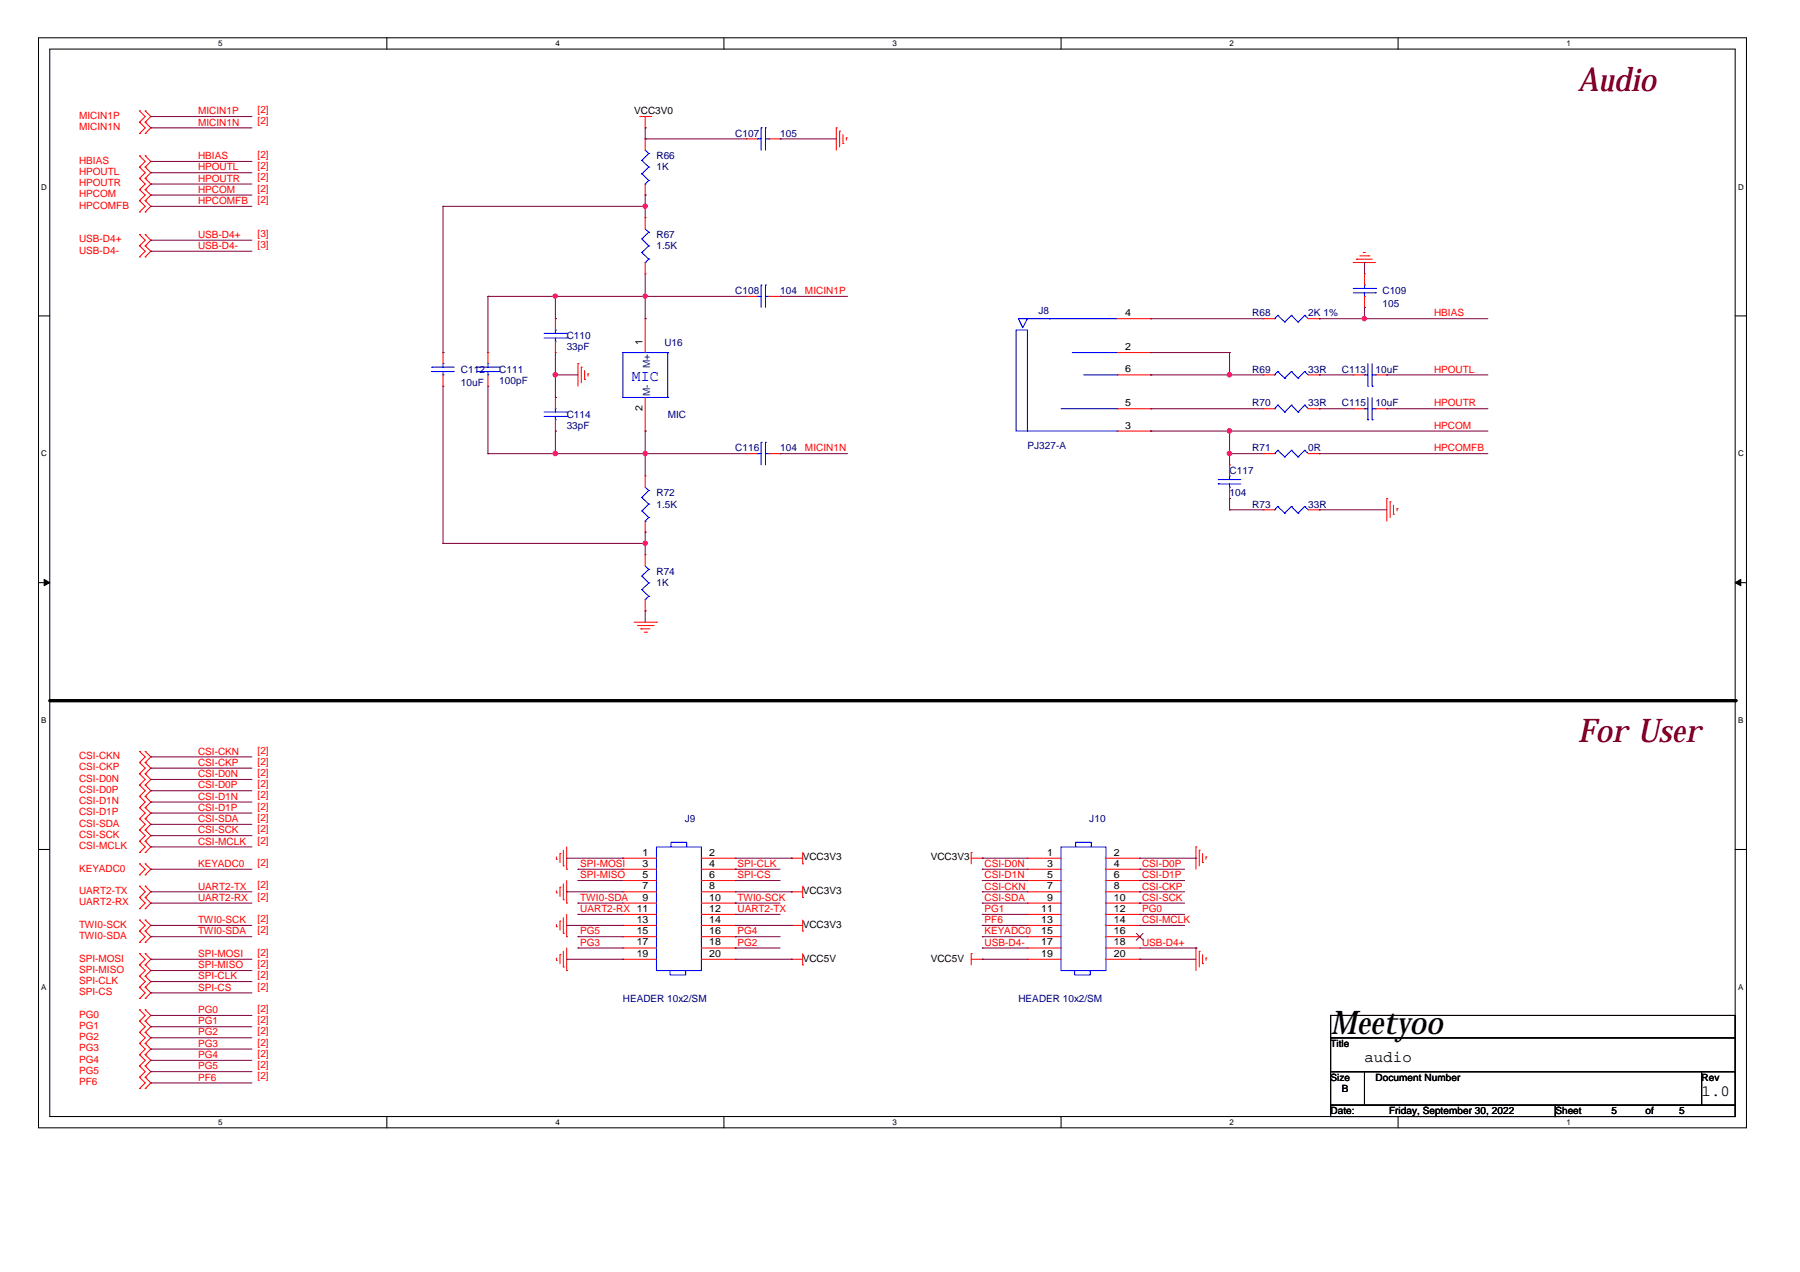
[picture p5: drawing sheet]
<svg xmlns="http://www.w3.org/2000/svg" width="297mm" height="210mm" viewBox="0 0 297 210" stroke-linecap="round" stroke-linejoin="round" font-family="sans-serif">
<path d="M6.3 6.2h281.9v179.9h-281.9zM8.2 8.1h278.1v176.1h-278.1z" fill="none" stroke="#000" stroke-width=".17"/>
<g fill="#fff">
<path d="M36 6.4h.7v1.5h-.7z"/>
<path d="M36 184.5h.7v1.4h-.7z"/>
</g>
<path d="M63.8 6.2v1.9M63.8 184.2v1.9" fill="none" stroke="#000" stroke-width=".17"/>
<g fill="#fff">
<path d="M91.7 6.4h.7v1.5h-.7z"/>
<path d="M91.7 184.5h.7v1.4h-.7z"/>
</g>
<path d="M119.5 6.2v1.9M119.5 184.2v1.9" fill="none" stroke="#000" stroke-width=".17"/>
<g fill="#fff">
<path d="M147.3 6.4h.7v1.5h-.7z"/>
<path d="M147.3 184.5h.7v1.4h-.7z"/>
</g>
<path d="M175.1 6.2v1.9M175.1 184.2v1.9" fill="none" stroke="#000" stroke-width=".17"/>
<g fill="#fff">
<path d="M202.9 6.4h.7v1.5h-.7z"/>
<path d="M202.9 184.5h.7v1.4h-.7z"/>
</g>
<path d="M230.7 6.2v1.9M230.7 184.2v1.9" fill="none" stroke="#000" stroke-width=".17"/>
<g fill="#fff">
<path d="M258.5 6.4h.7v1.5h-.7z"/>
<path d="M258.5 184.5h.7v1.4h-.7z"/>
<path d="M6.8 30.1h.9v1.5h-.9z"/>
<path d="M286.8 30.1h.9v1.5h-.9z"/>
<path d="M6.8 74.1h.9v1.5h-.9z"/>
<path d="M286.8 74.1h.9v1.5h-.9z"/>
</g>
<path d="M6.3 52.1h1.9M286.3 52.1h1.9" fill="none" stroke="#000" stroke-width=".17"/>
<g fill="#fff">
<path d="M6.8 118.2h.9v1.4h-.9z"/>
<path d="M286.8 118.2h.9v1.4h-.9z"/>
</g>
<path d="M6.3 96.2h1.9M286.3 96.2h1.9" fill="none" stroke="#000" stroke-width=".17"/>
<g fill="#000" stroke="#000" stroke-width=".17">
<path d="M7.3 95.6l.9 .6-.9 .5z" fill-rule="evenodd"/>
<path d="M286.3 96.2l1-.6v1.1z" fill-rule="evenodd"/>
</g>
<g fill="#fff">
<path d="M6.8 162.2h.8v1.5h-.8z"/>
<path d="M286.8 162.2h.8v1.5h-.8z"/>
</g>
<path d="M6.3 140.2h1.9M286.3 140.2h1.9M219.6 167.6h66.7v3.7h-66.7zM219.6 171.3h66.7v5.5h-66.7zM219.6 176.8h5.6v5.6h-5.6zM225.2 176.8h55.6v5.6h-55.6zM280.8 176.8h5.5v5.6h-5.5zM219.6 182.4h37.1v1.8h-37.1zM256.7 182.4h29.6v1.8h-29.6z" fill="none" stroke="#000" stroke-width=".17"/>
<path d="M8.2 115.6h278.1" fill="none" stroke="#000" stroke-width=".55"/>
<circle cx="286.3" cy="115.6" r=".28" fill="#000"/>
<g fill="none" stroke="#f00" stroke-width=".17">
<path d="M23 18.3h.1M23 18.3l1 .9-1 1M24 18.3h.1M24 18.3l.9 .9-.9 1M105.6 19.2h1.8M106.5 19.2v1.9M107.4 19.2h.1M23 20.2h.1M23 22h.1M23 25.7h.1M23 27.6h.1M23 29.4h.1"/>
<path d="M23 31.3h.1M23 33.1h.1M23 35h.1M23 38.7h.1M23 20.2l1 .9-1 .9M23 25.7l1 .9-1 1M23 27.6l1 .9-1 .9M23 29.4l1 1-1 .9M23 31.3l1 .9-1 .9M23 33.1l1 1-1 .9M23 38.7l1 .9-1 1M24 20.2h.1"/>
<path d="M24 22h.1M24 27.6h.1M24 25.7h.1M24 29.4h.1M24 31.3h.1M24 33.1h.1M24 35h.1M24 38.7h.1M24 20.2l.9 .9-.9 .9M24 25.7l.9 .9-.9 1M24 27.6l.9 .9-.9 .9M24 29.4l.9 1-.9 .9"/>
<path d="M24 31.3l.9 .9-.9 .9M24 33.1l.9 1-.9 .9M24 38.7l.9 .9-.9 1M106.5 21.1h.1M106.5 35.9h.1M106.5 22.9h.1M106.5 32.2h.1M106.5 22.9v1.9M106.5 30.4v1.8M106.5 35.9v1.9M123.2 22.9h.1M123.2 22.9h1.8"/>
<path d="M126.9 22.9h1.8M128.7 22.9h.1M138 21.1h.1M138 21.1v3.7M138.6 21.6h.1M138.6 21.6v2.6M139.1 23.7h.1M139.1 22.2v1.5M139.7 22.7h.1M139.7 22.7v.4M23 40.6h.1M23 42.4h.1"/>
<path d="M23 40.6l1 .9-1 .9M24 40.6h.1M24 42.4h.1M24 40.6l.9 .9-.9 .9M73.1 58.2h.1M73.1 58.2v1.8M80.5 58.2h.1M80.5 58.2v1.8M91.7 52.6h.1M91.7 58.2h.1M91.7 52.6v1.9M91.7 56.3v1.9"/>
<path d="M106.5 45.2h.1M106.5 52.6h.1M106.5 43.3v1.9M106.5 52.6v5.6M123.2 48.9h.1M123.2 48.9h1.8M126.9 48.9h1.8M128.7 48.9h.1M184.4 52.6h5.5M184.4 58.2h5.5M189.9 52.6h.1M189.9 58.2h.1"/>
<path d="M208.4 52.6h.1M208.4 52.6h1.9M215.9 52.6h1.8M217.7 52.6h.1M223.3 43.3h.1M223.3 43.3h3.7M223.9 42.8h.1M223.9 42.8h2.5M224.4 42.2h1.5M225 41.7h.1M225 41.7h.3M225.2 45.2h.1"/>
<path d="M225.2 50.7h.1M225.2 45.2v1.8M225.2 48.9v1.8M225.9 42.2h.1M73.1 63.7h.1M73.1 61.9v1.8M80.5 63.7h.1M80.5 61.9v1.8M91.7 65.6h.1M91.7 71.1h.1M91.7 65.6v1.9M91.7 69.3v1.8"/>
<path d="M95.4 60h.1M95.4 60v3.7M95.9 60.6h.1M95.9 60.6v2.6M96.5 62.6h.1M96.5 61.1v1.5M97 61.7h.1M97 61.7v.4M106.5 71.1h.1M106.5 78.5h.1M106.5 65.6v5.5M106.5 78.5v1.9"/>
<path d="M123.2 74.9h.1M123.2 74.9h1.8M126.9 74.9h1.8M128.7 74.9h.1M184.4 67.5h5.5M184.4 61.9h5.5M184.4 71.1h5.5M189.9 71.1h.1M189.9 61.9h.1M189.9 67.5h.1M202.9 76.7h.1M202.9 76.7v1.8"/>
<path d="M208.4 61.9h.1M208.4 74.9h.1M208.4 67.5h.1M208.4 67.5h1.9M208.4 74.9h1.9M208.4 61.9h1.9M215.9 67.5h1.8M215.9 74.9h1.8M215.9 61.9h1.8M217.7 61.9h.1M217.7 74.9h.1M217.7 67.5h.1"/>
<path d="M223.3 67.5h.1M223.3 61.9h.1M223.3 67.5h1.9M223.3 61.9h1.9M227 67.5h1.9M227 61.9h1.9M228.9 67.5h.1M228.9 61.9h.1M106.5 91.5h.1M106.5 87.8h.1M106.5 86v1.8M106.5 91.5v1.9"/>
<path d="M106.5 98.9v1.9M202.9 82.3h.1M202.9 80.4v1.9M208.4 84.1h.1M208.4 84.1h1.9M215.9 84.1h1.8M217.7 84.1h.1M228.9 82.3h.1M228.9 82.3v3.7M229.4 82.8h.1M229.4 82.8v2.6M230 84.9h.1"/>
<path d="M230 83.4v1.5M230.5 83.9h.1M230.5 83.9v.4M104.6 102.7h3.7M105.2 103.2h2.6M105.7 103.8h.1M105.7 103.8h1.5M106.3 104.3h.4M106.5 100.8h.1M106.7 104.3h.1M107.8 103.2h.1M108.3 102.7h.1"/>
<path d="M23 124h.1M23 125.8h.1M23 127.7h.1M23 129.6h.1M23 131.4h.1M23 133.3h.1M23 135.1h.1M23 137h.1M23 138.8h.1M23 124l1 .9-1 .9M23 125.8l1 1-1 .9M23 127.7l1 .9-1 1"/>
<path d="M23 129.6l1 .9-1 .9M23 131.4l1 .9-1 1M23 133.3l1 .9-1 .9M23 135.1l1 .9-1 1M23 137l1 .9-1 .9M23 138.8l1 1-1 .9M24 125.8h.1M24 124h.1M24 127.7h.1M24 129.6h.1M24 131.4h.1M24 133.3h.1"/>
<path d="M24 135.1h.1M24 137h.1M24 138.8h.1M24 124l.9 .9-.9 .9M24 125.8l.9 1-.9 .9M24 127.7l.9 .9-.9 1M24 129.6l.9 .9-.9 .9M24 131.4l.9 .9-.9 1M24 133.3l.9 .9-.9 .9M24 135.1l.9 .9-.9 1M24 137l.9 .9-.9 .9M24 138.8l.9 1-.9 .9"/>
<path d="M93.5 139.8v3.6M197.4 139.8h.1M197.4 139.8v3.6M23 140.7h.1M23 142.6h.1M23 144.4h.1M23 146.2h.1M23 148.1h.1M23 150h.1M23 151.8h.1M23 153.6h.1M23 155.5h.1"/>
<path d="M23 157.4h.1M23 159.2h.1M23 142.6l1 .8-1 1M23 146.2l1 1-1 .9M23 148.1l1 .9-1 1M23 151.8l1 .9-1 .9M23 153.6l1 1-1 .9M23 157.4l1 .9-1 .9M23 159.2l1 1-1 .9M24 140.7h.1M24 144.4h.1M24 142.6h.1"/>
<path d="M24 148.1h.1M24 146.2h.1M24 150h.1M24 153.6h.1M24 151.8h.1M24 155.5h.1M24 159.2h.1M24 157.4h.1M24 142.6l.9 .8-.9 1M24 146.2l.9 1-.9 .9M24 148.1l.9 .9-.9 1M24 151.8l.9 .9-.9 .9"/>
<path d="M24 153.6l.9 1-.9 .9M24 157.4l.9 .9-.9 .9M24 159.2l.9 1-.9 .9M91.8 152.9h.1M91.8 147.3h.1M91.8 158.5h.1M91.8 141.8h.1M91.8 141.4v.4M91.8 147v.3M91.8 152.5v.4M91.8 158.1v.4M92.4 152h.1"/>
<path d="M92.4 146.4h.1M92.4 157.5h.1M92.4 140.9h.1M92.4 140.9v1.4M92.4 146.4v1.5M92.4 152v1.5M92.4 157.5v1.5M93 154h.1M93 148.5h.1M93 159.6h.1M93 142.9h.1M93 140.3v2.6"/>
<path d="M93 145.9v2.6M93 151.4v2.6M93 157v2.6M93.5 154.6h.1M93.5 149h.1M93.5 143.4h.1M93.5 145.3v3.7M93.5 150.9v3.7M93.5 156.4v3.8M102.8 141.6h.1M102.8 143.4h.1M102.8 145.3h.1"/>
<path d="M102.8 147.2h.1M102.8 149h.1M102.8 150.9h.1M102.8 152.7h.1M102.8 154.6h.1M102.8 156.4h.1M102.8 158.3h.1M102.8 152.7h5.5M102.8 147.2h5.5M102.8 158.3h5.5M102.8 141.6h5.5M102.8 143.4h5.5"/>
<path d="M102.8 145.3h5.5M102.8 149h5.5M102.8 150.9h5.5M102.8 154.6h5.5M102.8 156.4h5.5M115.7 152.7h5.6M115.7 147.2h5.6M115.7 158.3h5.6M115.7 141.6h5.6M115.7 143.4h5.6M115.7 145.3h5.6M115.7 149h5.6"/>
<path d="M115.7 150.9h5.6M115.7 154.6h5.6M115.7 156.4h5.6M121.3 141.6h.1M121.3 143.4h.1M121.3 145.3h.1M121.3 147.2h.1M121.3 149h.1M121.3 150.9h.1M121.3 152.7h.1M121.3 154.6h.1M121.3 156.4h.1"/>
<path d="M121.3 158.3h.1M130.6 152.7h.1M130.6 147.2h.1M130.6 158.3h.1M130.6 141.6h.1M130.6 152.7h1.9M130.6 147.2h1.9M130.6 158.3h1.9M130.6 141.6h1.9M132.5 153.6h.1M132.5 148.1h.1M132.5 159.2h.1"/>
<path d="M132.5 142.6h.1M132.5 140.7v1.9M132.5 146.2v1.9M132.5 151.8v1.8M132.5 157.4v1.8M160.3 140.7h.1M160.3 157.4h.1M160.3 158.3h1.8M160.3 141.6h1.8M160.3 140.7v1.9M160.3 157.4v1.8M162.1 141.6h.1"/>
<path d="M162.1 158.3h.1M169.5 141.6h.1M169.5 143.4h.1M169.5 145.3h.1M169.5 147.2h.1M169.5 149h.1M169.5 150.9h.1M169.5 152.7h.1M169.5 154.6h.1M169.5 156.4h.1M169.5 158.3h.1M169.5 152.7h5.6"/>
<path d="M169.5 147.2h5.6M169.5 158.3h5.6M169.5 141.6h5.6M169.5 143.4h5.6M169.5 145.3h5.6M169.5 149h5.6M169.5 150.9h5.6M169.5 154.6h5.6M169.5 156.4h5.6M182.5 152.7h5.6M182.5 147.2h5.6M182.5 158.3h5.6"/>
<path d="M182.5 141.6h5.6M182.5 143.4h5.6M182.5 145.3h5.6M182.5 149h5.6M182.5 150.9h5.6M182.5 154.6h5.6M182.5 156.4h5.6M188.1 141.6h.1M188.1 143.4h.1M188.1 145.3h.1M188.1 147.2h.1M188.1 149h.1"/>
<path d="M188.1 150.9h.1M188.1 152.7h.1M188.1 154.6h.1M188.1 156.4h.1M188.1 158.3h.1M197.4 156.4h.1M197.4 156.4v3.8M197.9 140.3h.1M197.9 157h.1M197.9 140.3v2.6M197.9 157v2.6M198.5 142.3h.1"/>
<path d="M198.5 159h.1M198.5 140.9v1.4M198.5 157.5v1.5M199 141.4h.1M199 158.1h.1M199 141.4v.4M199 158.1v.4M23 161.1h.1M23 162.9h.1M23 164.8h.1M23 166.6h.1M23 168.5h.1"/>
<path d="M23 170.4h.1M23 172.2h.1M23 174h.1M23 175.9h.1M23 177.8h.1M23 179.6h.1M23 161.1l1 .9-1 .9M23 162.9l1 .9-1 1M23 166.6l1 1-1 .9M23 168.5l1 .9-1 1M23 170.4l1 .9-1 .9M23 172.2l1 .9-1 .9"/>
<path d="M23 174l1 1-1 .9M23 175.9l1 .9-1 1M23 177.8l1 .9-1 .9M24 161.1h.1M24 162.9h.1M24 164.8h.1M24 168.5h.1M24 166.6h.1M24 170.4h.1M24 172.2h.1M24 174h.1M24 175.9h.1"/>
<path d="M24 177.8h.1M24 179.6h.1M24 161.1l.9 .9-.9 .9M24 162.9l.9 .9-.9 1M24 166.6l.9 1-.9 .9M24 168.5l.9 .9-.9 1M24 170.4l.9 .9-.9 .9M24 172.2l.9 .9-.9 .9M24 174l.9 1-.9 .9M24 175.9l.9 .9-.9 1M24 177.8l.9 .9-.9 .9M93.5 160.2h.1"/>
</g>
<g fill="none" stroke="#00f" stroke-width=".17">
<path d="M105.9 39.4h.1M105.9 26.5h.1M105.9 28.7h.1M105.9 39.4l1.2 1.2M105.9 26.5l1.2 1.1M105.9 28.7l1.2 1.1M106.5 30.4h.1M106.5 37.8l.6 .5M106.5 24.8l.6 .5M107.1 38.3h.1M107.1 25.3h.1M107.1 27.6h.1"/>
<path d="M107.1 29.8h.1M107.1 38.3l-1.2 1.1M107.1 25.3l-1.2 1.2M107.1 27.6l-1.2 1.1M107.1 29.8l-.6 .6M125 22.9h.1M125 22.9h.6M125.6 21.1h.1M125.6 21.1v3.7M126.3 21.1h.1M126.3 21.1v3.7M126.3 22.9h.6"/>
<path d="M126.9 22.9h.1M89.8 55.8h3.7M89.8 55h3.7M91.7 54.5h.1M91.7 56.3h.1M91.7 54.5v.5M91.7 55.8v.5M93.5 55.8h.1M93.5 55h.1M102.8 58.2h.1M102.8 58.2h7.4M102.8 58.2v7.4"/>
<path d="M105.9 41.7h.1M105.9 41.7l1.2 1.1M106.5 43.3h.1M107.1 40.6h.1M107.1 42.8h.1M107.1 40.6l-1.2 1.1M107.1 42.8l-.6 .5M110.2 58.2h.1M110.2 58.2v7.4M125 48.9h.1M125 48.9h.6M125.6 47h.1"/>
<path d="M125.6 47v3.7M126.3 47h.1M126.3 47v3.7M126.3 48.9h.6M126.9 48.9h.1M167.7 54.5h1.8v16.6h-1.8zM168.1 52.6h1.4l-.7 1.5zM169.5 52.6h14.9M173.2 52.6h.1M177 58.2h7.4M184.4 58.2h.1M210.3 52.6h.1"/>
<path d="M210.9 52h.1M210.9 52l1.1 1.1M210.9 52l-.6 .6M212 53.1h.1M213.1 52h.1M213.1 52l1.1 1.1M213.1 52l-1.1 1.1M214.2 53.1h.1M215.3 52h.1M215.3 52l.6 .6M215.3 52l-1.1 1.1M223.3 48.3h3.7"/>
<path d="M223.3 47.6h3.7M225.2 47h.1M225.2 48.9h.1M225.2 47v.6M225.2 48.3v.6M227 48.3h.1M227 47.6h.1M71.2 60.6h.1M71.2 61.3h.1M71.2 61.3h3.8M71.2 60.6h3.8M73.1 61.9h.1"/>
<path d="M73.1 60h.1M73.1 60v.6M73.1 61.3v.6M78.7 61.3h3.7M78.7 60.6h3.7M80.5 60h.1M80.5 61.9h.1M80.5 60v.6M80.5 61.3v.6M82.4 61.3h.1M82.4 60.6h.1M89.8 68.7h3.7"/>
<path d="M89.8 68h3.7M91.7 67.5h.1M91.7 69.3h.1M91.7 67.5v.5M91.7 68.7v.6M93.5 68.7h.1M93.5 68h.1M102.8 65.6h.1M102.8 65.6h7.4M110.2 65.6h.1M125 74.9h.1M125 74.9h.6"/>
<path d="M125.6 73h.1M125.6 73v3.7M126.3 73h.1M126.3 73v3.7M126.3 74.9h.6M126.9 74.9h.1M169.5 71.1h14.9M175.1 67.5h9.3M178.8 61.9h5.6M184.4 71.1h.1M184.4 67.5h.1M184.4 61.9h.1"/>
<path d="M201 79.9h.1M201 79.1h.1M201 79.9h3.8M201 79.1h3.8M202.9 78.5h.1M202.9 78.5v.6M202.9 79.9v.5M210.3 61.9h.1M210.3 74.9h.1M210.3 67.5h.1M210.9 61.3h.1M210.9 74.3h.1"/>
<path d="M210.9 66.9h.1M210.9 61.3l1.1 1.1M210.9 61.3l-.6 .6M210.9 74.3l1.1 1.1M210.9 74.3l-.6 .6M210.9 66.9l1.1 1.1M210.9 66.9l-.6 .6M212 62.4h.1M212 75.4h.1M212 68h.1M213.1 61.3h.1M213.1 74.3h.1"/>
<path d="M213.1 66.9h.1M213.1 61.3l1.1 1.1M213.1 61.3l-1.1 1.1M213.1 74.3l1.1 1.1M213.1 74.3l-1.1 1.1M213.1 66.9l1.1 1.1M213.1 66.9l-1.1 1.1M214.2 62.4h.1M214.2 75.4h.1M214.2 68h.1M215.3 61.3h.1M215.3 74.3h.1"/>
<path d="M215.3 66.9h.1M215.3 61.3l.6 .6M215.3 61.3l-1.1 1.1M215.3 74.3l.6 .6M215.3 74.3l-1.1 1.1M215.3 66.9l.6 .6M215.3 66.9l-1.1 1.1M225.2 67.5h.1M225.2 61.9h.1M225.2 67.5h.5M225.2 61.9h.5M225.7 69.3h.1"/>
<path d="M225.7 63.7h.1M225.7 60v3.7M225.7 65.6v3.7M226.4 69.3h.1M226.4 63.7h.1M226.4 60v3.7M226.4 65.6v3.7M226.4 67.5h.6M226.4 61.9h.6M227 67.5h.1M227 61.9h.1M105.9 95.1h.1"/>
<path d="M105.9 97.3h.1M105.9 82.1h.1M105.9 84.3h.1M105.9 95.1l1.2 1.1M105.9 97.3l1.2 1.1M105.9 82.1l1.2 1.1M105.9 84.3l1.2 1.1M106.5 98.9h.1M106.5 86h.1M106.5 93.4l.6 .6M106.5 80.4l.6 .6M107.1 94h.1"/>
<path d="M107.1 96.2h.1M107.1 98.4h.1M107.1 81h.1M107.1 83.2h.1M107.1 85.4h.1M107.1 94l-1.2 1.1M107.1 96.2l-1.2 1.1M107.1 98.4l-.6 .5M107.1 81l-1.2 1.1M107.1 83.2l-1.2 1.1M107.1 85.4l-.6 .6M202.9 80.4h.1"/>
<path d="M210.3 84.1h.1M210.9 83.6h.1M210.9 83.6l1.1 1.1M210.9 83.6l-.6 .5M212 84.7h.1M213.1 83.6h.1M213.1 83.6l1.1 1.1M213.1 83.6l-1.1 1.1M214.2 84.7h.1M215.3 83.6h.1M215.3 83.6l.6 .5M215.3 83.6l-1.1 1.1"/>
<path d="M108.3 139.8h7.4v20.4h-7.4zM110.7 139.8v-.8h2.6v.8M175.1 139.8h7.4v20.4h-7.4zM177.5 139.8v-.8h2.6v.8M110.6 160.2v.7h2.6v-.7M177.3 160.2v.7h2.6v-.7"/>
</g>
<path d="M187.5 154l1.2 1.2M188.6 154l-1.1 1.2" fill="none" stroke="#804000" stroke-width=".17"/>
<g fill="none" stroke="#800040" stroke-width=".17">
<path d="M24.9 19.2h.1M24.9 19.2h16.7M24.9 21.1h.1M24.9 26.6h.1M24.9 28.5h.1M24.9 30.4h.1M24.9 32.2h.1M24.9 34.1h.1M24.9 39.6h.1M24.9 21.1h16.7M24.9 34.1h16.7M24.9 26.6h16.7"/>
<path d="M24.9 28.5h16.7M24.9 30.4h16.7M24.9 32.2h16.7M24.9 39.6h16.7M73.1 34.1h.1M73.1 34.1h33.4M73.1 34.1v24.1M106.5 32.2h.1M106.5 34.1h.1M106.5 22.9h.1M106.5 21.1h.1M106.5 21.1v1.8"/>
<path d="M106.5 32.2v3.7M106.5 22.9h16.7M128.7 22.9h.1M128.7 22.9h9.3M24.9 41.5h.1M24.9 41.5h16.7M73.1 58.2h.1M80.5 48.9h.1M80.5 48.9h42.7M80.5 48.9v9.3M91.7 52.6h.1M91.7 48.9h.1"/>
<path d="M91.7 48.9v3.7M91.7 58.2v7.4M106.5 52.6h.1M106.5 48.9h.1M106.5 45.2v7.4M128.7 48.9h.1M128.7 48.9h11.2M189.9 58.2h.1M189.9 52.6h.1M189.9 58.2h13M189.9 52.6h18.5M202.9 58.2h.1"/>
<path d="M202.9 58.2v3.7M217.7 52.6h.1M217.7 52.6h27.8M225.2 50.7h.1M225.2 52.6h.1M225.2 43.3h.1M225.2 43.3v1.9M225.2 50.7v1.9M73.1 63.7v26M80.5 74.9h.1M80.5 74.9h42.7M80.5 63.7v11.2"/>
<path d="M91.7 71.1h.1M91.7 74.9h.1M91.7 61.9h.1M91.7 65.6h.1M91.7 71.1v3.8M91.7 61.9h3.7M106.5 71.1h.1M106.5 74.9h.1M106.5 71.1v7.4M128.7 74.9h.1M128.7 74.9h11.2M189.9 71.1h.1"/>
<path d="M189.9 67.5h.1M189.9 61.9h.1M189.9 61.9h18.5M189.9 71.1h55.6M189.9 67.5h18.5M202.9 71.1h.1M202.9 74.9h.1M202.9 61.9h.1M202.9 74.9h5.5M202.9 71.1v5.6M217.7 74.9h.1M217.7 67.5h.1"/>
<path d="M217.7 61.9h.1M217.7 74.9h27.8M217.7 61.9h5.6M217.7 67.5h5.6M228.9 67.5h.1M228.9 61.9h.1M228.9 61.9h16.6M228.9 67.5h16.6M73.1 89.7h.1M73.1 89.7h33.4M106.5 87.8h.1M106.5 89.7h.1"/>
<path d="M106.5 87.8v3.7M202.9 82.3h.1M202.9 84.1h.1M202.9 82.3v1.8M202.9 84.1h5.5M217.7 84.1h.1M217.7 84.1h11.2M106.5 100.8h.1M106.5 100.8v1.9M24.9 124.9h.1M24.9 126.8h.1M24.9 128.6h.1"/>
<path d="M24.9 130.5h.1M24.9 132.3h.1M24.9 134.2h.1M24.9 136h.1M24.9 137.9h.1M24.9 139.8h.1M24.9 124.9h16.7M24.9 126.8h16.7M24.9 128.6h16.7M24.9 130.5h16.7M24.9 132.3h16.7M24.9 134.2h16.7"/>
<path d="M24.9 136h16.7M24.9 137.9h16.7M24.9 139.8h16.7M24.9 143.4h.1M24.9 147.2h.1M24.9 149h.1M24.9 152.7h.1M24.9 154.6h.1M24.9 158.3h.1M24.9 143.4h16.7M24.9 147.2h16.7M24.9 149h16.7"/>
<path d="M24.9 152.7h16.7M24.9 154.6h16.7M24.9 158.3h16.7M93.5 147.2h.1M93.5 147.2h9.3M93.5 152.7h9.3M93.5 158.3h9.3M93.5 141.6h9.3M95.4 143.4h.1M95.4 145.3h.1M95.4 149h.1M95.4 150.9h.1"/>
<path d="M95.4 154.6h.1M95.4 156.4h.1M95.4 143.4h7.4M95.4 149h7.4M95.4 154.6h7.4M95.4 145.3h7.4M95.4 150.9h7.4M95.4 156.4h7.4M102.8 141.6h.1M102.8 152.7h.1M102.8 158.3h.1M121.3 145.3h.1"/>
<path d="M121.3 143.4h.1M121.3 149h.1M121.3 150.9h.1M121.3 154.6h.1M121.3 156.4h.1M121.3 143.4h7.4M121.3 147.2h9.3M121.3 149h7.4M121.3 152.7h9.3M121.3 154.6h7.4M121.3 158.3h9.3M121.3 141.6h9.3"/>
<path d="M121.3 145.3h7.4M121.3 150.9h7.4M121.3 156.4h7.4M130.6 141.6h.1M130.6 158.3h.1M130.6 152.7h.1M130.6 147.2h.1M162.1 141.6h.1M162.1 158.3h.1M162.1 149h.1M162.1 152.7h.1M162.1 154.6h.1"/>
<path d="M162.1 143.4h.1M162.1 145.3h.1M162.1 147.2h.1M162.1 150.9h.1M162.1 156.4h.1M162.1 143.4h7.4M162.1 147.2h7.4M162.1 149h7.4M162.1 152.7h7.4M162.1 154.6h7.4M162.1 158.3h7.4M162.1 141.6h7.4"/>
<path d="M162.1 145.3h7.4M162.1 150.9h7.4M162.1 156.4h7.4M188.1 158.3h.1M188.1 149h.1M188.1 143.4h.1M188.1 145.3h.1M188.1 147.2h.1M188.1 150.9h.1M188.1 152.7h.1M188.1 143.4h7.4M188.1 147.2h7.4"/>
<path d="M188.1 149h7.4M188.1 152.7h7.4M188.1 158.3h9.3M188.1 141.6h9.3M188.1 145.3h7.4M188.1 150.9h7.4M188.1 156.4h9.3M197.4 141.6h.1M197.4 156.4h.1M24.9 160.2h.1M24.9 162h.1M24.9 163.8h.1"/>
<path d="M24.9 167.6h.1M24.9 169.4h.1M24.9 171.3h.1M24.9 173.1h.1M24.9 175h.1M24.9 176.8h.1M24.9 178.7h.1M24.9 160.2h16.7M24.9 162h16.7M24.9 163.8h16.7M24.9 167.6h16.7M24.9 169.4h16.7"/>
<path d="M24.9 171.3h16.7M24.9 173.1h16.7M24.9 175h16.7M24.9 176.8h16.7M24.9 178.7h16.7"/>
</g>
<g fill="#f0f" stroke="#f0f" stroke-width=".17">
<circle cx="106.5" cy="48.9" r=".34"/>
<circle cx="106.5" cy="74.8" r=".35"/>
<circle cx="106.5" cy="34" r=".35"/>
<circle cx="106.5" cy="89.6" r=".35"/>
<circle cx="91.6" cy="74.8" r=".37"/>
<circle cx="91.6" cy="48.9" r=".36"/>
<circle cx="91.6" cy="61.8" r=".37"/>
<circle cx="202.9" cy="71.1" r=".37"/>
<circle cx="202.9" cy="74.8" r=".37"/>
<circle cx="202.9" cy="61.8" r=".37"/>
<circle cx="225.1" cy="52.6" r=".35"/>
</g>
<g font-size="5.4" fill="#800000">
<text x="260.4" y="15">Audio</text>
<text x="260.4" y="122.5">For User</text>
</g>
<text font-size="5.4" x="219.6" y="170.7">Meetyoo</text>
<text font-size="2.6" fill="#00f" x="104.3" y="62.8">MIC</text>
<g font-size="2.6">
<text x="225.2" y="175.2">audio</text>
<text x="280.8" y="180.8">1.0</text>
</g>
<g font-size="1.7" fill="#f00">
<text x="13" y="19.6">MICIN1P</text>
<text x="13" y="21.4">MICIN1N</text>
<text x="32.7" y="18.9">MICIN1P</text>
<text x="32.7" y="20.7">MICIN1N</text>
<text x="42.5" y="18.7">[2]</text>
<text x="42.5" y="20.5">[2]</text>
<text x="13" y="27">HBIAS</text>
<text x="13" y="28.9">HPOUTL</text>
<text x="32.7" y="26.3">HBIAS</text>
<text x="32.7" y="28.1">HPOUTL</text>
<text x="32.7" y="30">HPOUTR</text>
<text x="42.5" y="26.1">[2]</text>
<text x="42.5" y="28">[2]</text>
<text x="42.5" y="29.8">[2]</text>
<text x="13" y="30.7">HPOUTR</text>
<text x="13" y="32.6">HPCOM</text>
<text x="13" y="34.4">HPCOMFB</text>
<text x="32.7" y="31.8">HPCOM</text>
<text x="32.7" y="33.7">HPCOMFB</text>
<text x="42.5" y="31.6">[2]</text>
<text x="42.5" y="33.5">[2]</text>
<text x="13" y="40">USB-D4+</text>
<text x="13" y="41.8">USB-D4-</text>
<text x="32.7" y="39.3">USB-D4+</text>
<text x="32.7" y="41.1">USB-D4-</text>
<text x="42.5" y="39">[3]</text>
<text x="42.5" y="40.9">[3]</text>
<text x="132.8" y="48.5">MICIN1P</text>
<text x="236.6" y="52.2">HBIAS</text>
<text x="236.6" y="61.5">HPOUTL</text>
<text x="236.6" y="70.8">HPCOM</text>
<text x="236.6" y="67.1">HPOUTR</text>
<text x="132.8" y="74.5">MICIN1N</text>
<text x="236.6" y="74.5">HPCOMFB</text>
<text x="13" y="125.3">CSI-CKN</text>
<text x="32.7" y="124.5">CSI-CKN</text>
<text x="42.5" y="124.3">[2]</text>
<text x="13" y="127.1">CSI-CKP</text>
<text x="13" y="129">CSI-D0N</text>
<text x="13" y="130.9">CSI-D0P</text>
<text x="32.7" y="126.4">CSI-CKP</text>
<text x="32.7" y="128.2">CSI-D0N</text>
<text x="32.7" y="130.1">CSI-D0P</text>
<text x="32.7" y="132">CSI-D1N</text>
<text x="42.5" y="126.2">[2]</text>
<text x="42.5" y="128.1">[2]</text>
<text x="42.5" y="129.9">[2]</text>
<text x="42.5" y="131.8">[2]</text>
<text x="13" y="132.7">CSI-D1N</text>
<text x="13" y="134.5">CSI-D1P</text>
<text x="13" y="136.4">CSI-SDA</text>
<text x="32.7" y="133.8">CSI-D1P</text>
<text x="32.7" y="135.7">CSI-SDA</text>
<text x="32.7" y="137.5">CSI-SCK</text>
<text x="42.5" y="133.6">[2]</text>
<text x="42.5" y="135.5">[2]</text>
<text x="42.5" y="137.3">[2]</text>
<text x="13" y="138.3">CSI-SCK</text>
<text x="13" y="140.1">CSI-MCLK</text>
<text x="13" y="143.8">KEYADC0</text>
<text x="32.7" y="139.4">CSI-MCLK</text>
<text x="32.7" y="143.1">KEYADC0</text>
<text x="42.5" y="139.2">[2]</text>
<text x="42.5" y="142.9">[2]</text>
<text x="95.8" y="143.1">SPI-MOSI</text>
<text x="121.7" y="143.1">SPI-CLK</text>
<text x="162.5" y="143.1">CSI-D0N</text>
<text x="188.5" y="143.1">CSI-D0P</text>
<text x="13" y="147.5">UART2-TX</text>
<text x="13" y="149.4">UART2-RX</text>
<text x="32.7" y="146.8">UART2-TX</text>
<text x="32.7" y="148.6">UART2-RX</text>
<text x="42.5" y="146.6">[2]</text>
<text x="42.5" y="148.5">[2]</text>
<text x="95.8" y="144.9">SPI-MISO</text>
<text x="95.8" y="148.6">TWI0-SDA</text>
<text x="121.7" y="144.9">SPI-CS</text>
<text x="121.7" y="148.6">TWI0-SCK</text>
<text x="162.5" y="148.6">CSI-SDA</text>
<text x="162.5" y="144.9">CSI-D1N</text>
<text x="162.5" y="146.8">CSI-CKN</text>
<text x="188.5" y="148.6">CSI-SCK</text>
<text x="188.5" y="144.9">CSI-D1P</text>
<text x="188.5" y="146.8">CSI-CKP</text>
<text x="13" y="153.1">TWI0-SCK</text>
<text x="13" y="155">TWI0-SDA</text>
<text x="32.7" y="152.3">TWI0-SCK</text>
<text x="32.7" y="154.2">TWI0-SDA</text>
<text x="42.5" y="152.2">[2]</text>
<text x="42.5" y="154">[2]</text>
<text x="95.8" y="150.5">UART2-RX 11</text>
<text x="95.8" y="154.2">PG5</text>
<text x="121.7" y="150.5">UART2-TX</text>
<text x="121.7" y="154.2">PG4</text>
<text x="162.5" y="152.3">PF6</text>
<text x="162.5" y="154.2">KEYADC0</text>
<text x="162.5" y="150.5">PG1</text>
<text x="188.5" y="150.5">PG0</text>
<text x="188.5" y="152.3">CSI-MCLK</text>
<text x="13" y="158.7">SPI-MOSI</text>
<text x="13" y="160.5">SPI-MISO</text>
<text x="32.7" y="157.9">SPI-MOSI</text>
<text x="32.7" y="159.8">SPI-MISO</text>
<text x="32.7" y="161.6">SPI-CLK</text>
<text x="42.5" y="157.7">[2]</text>
<text x="42.5" y="159.6">[2]</text>
<text x="42.5" y="161.4">[2]</text>
<text x="95.8" y="156.1">PG3</text>
<text x="121.7" y="156.1">PG2</text>
<text x="162.5" y="156.1">USB-D4-</text>
<text x="188.5" y="156.1">USB-D4+</text>
<text x="13" y="162.4">SPI-CLK</text>
<text x="13" y="164.2">SPI-CS</text>
<text x="13" y="168">PG0</text>
<text x="32.7" y="163.5">SPI-CS</text>
<text x="32.7" y="167.2">PG0</text>
<text x="42.5" y="163.3">[2]</text>
<text x="42.5" y="167">[2]</text>
<text x="13" y="169.8">PG1</text>
<text x="13" y="171.6">PG2</text>
<text x="13" y="173.5">PG3</text>
<text x="32.7" y="169.1">PG1</text>
<text x="32.7" y="170.9">PG2</text>
<text x="32.7" y="172.7">PG3</text>
<text x="42.5" y="168.8">[2]</text>
<text x="42.5" y="170.7">[2]</text>
<text x="42.5" y="172.6">[2]</text>
<text x="13" y="175.4">PG4</text>
<text x="13" y="177.2">PG5</text>
<text x="13" y="179">PF6</text>
<text x="32.7" y="174.6">PG4</text>
<text x="32.7" y="176.5">PG5</text>
<text x="32.7" y="178.3">PF6</text>
<text x="42.5" y="174.4">[2]</text>
<text x="42.5" y="176.3">[2]</text>
<text x="42.5" y="178.1">[2]</text>
</g>
<g font-size="1.7">
<text x="104.6" y="18.9">VCC3V0</text>
<text x="185.7" y="52.2">4</text>
<text x="106" y="56.9" transform="rotate(-90 106 56.9)">1</text>
<text x="185.7" y="57.8">2</text>
<text x="185.7" y="61.4">6</text>
<text x="106" y="67.9" transform="rotate(-90 106 67.9)">2</text>
<text x="185.7" y="70.7">3</text>
<text x="185.7" y="67">5</text>
<text x="106" y="141.2">1</text>
<text x="106" y="143">3</text>
<text x="117.1" y="141.2">2</text>
<text x="117.1" y="143">4</text>
<text x="132.5" y="142">VCC3V3</text>
<text x="153.6" y="142">VCC3V3</text>
<text x="172.8" y="141.2">1</text>
<text x="172.8" y="143">3</text>
<text x="183.8" y="141.2">2</text>
<text x="183.8" y="143">4</text>
<text x="106" y="144.9">5</text>
<text x="106" y="146.7">7</text>
<text x="106" y="148.6">9</text>
<text x="117.1" y="144.9">6</text>
<text x="117.1" y="146.7">8</text>
<text x="117.1" y="148.6">10</text>
<text x="132.5" y="147.5">VCC3V3</text>
<text x="172.8" y="144.9">5</text>
<text x="172.8" y="146.7">7</text>
<text x="172.8" y="148.6">9</text>
<text x="183.8" y="144.9">6</text>
<text x="183.8" y="146.7">8</text>
<text x="183.8" y="148.6">10</text>
<text x="105.1" y="152.3">13</text>
<text x="105.1" y="154.1">15</text>
<text x="117.1" y="150.5">12</text>
<text x="117.1" y="152.3">14</text>
<text x="117.1" y="154.1">16</text>
<text x="132.5" y="153.1">VCC3V3</text>
<text x="171.8" y="150.5">11</text>
<text x="171.8" y="152.3">13</text>
<text x="171.8" y="154.1">15</text>
<text x="183.8" y="150.5">12</text>
<text x="183.8" y="152.3">14</text>
<text x="183.8" y="154.1">16</text>
<text x="105.1" y="156">17</text>
<text x="105.1" y="157.9">19</text>
<text x="117.1" y="156">18</text>
<text x="117.1" y="157.9">20</text>
<text x="132.5" y="158.7">VCC5V</text>
<text x="153.6" y="158.7">VCC5V</text>
<text x="171.8" y="156">17</text>
<text x="171.8" y="157.9">19</text>
<text x="183.8" y="156">18</text>
<text x="183.8" y="157.9">20</text>
<text x="219.6" y="172.7">Title</text>
<text x="219.6" y="178.3">Size</text>
<text x="227" y="178.3">Document Number</text>
<text x="280.8" y="178.3">Rev</text>
<text x="219.6" y="183.9">Date:</text>
<text x="221.4" y="180.2">B</text>
<text x="229.2" y="183.9">Friday, September 30, 2022</text>
<text x="256.7" y="183.9">Sheet</text>
<text x="265.9" y="183.9">5</text>
<text x="271.5" y="183.9">of</text>
<text x="277.1" y="183.9">5</text>
</g>
<g font-size="1.7" fill="#000080">
<text x="121.3" y="22.6">C107</text>
<text x="128.7" y="22.6">105</text>
<text x="108.3" y="26.3">R66</text>
<text x="108.3" y="28.1">1K</text>
<text x="108.3" y="39.3">R67</text>
<text x="108.3" y="41.1">1.5K</text>
<text x="121.3" y="48.5">C108</text>
<text x="128.7" y="48.5">104</text>
<text x="171.4" y="51.9">J8</text>
<text x="206.6" y="52.2">R68</text>
<text x="215.9" y="52.2">2K 1%</text>
<text x="228.1" y="48.5">C109</text>
<text x="228.1" y="50.7">105</text>
<text x="93.5" y="55.9">C110</text>
<text x="93.5" y="57.8">33pF</text>
<text x="109.6" y="57">U16</text>
<text x="76.1" y="61.5">C112</text>
<text x="76.1" y="63.7">10uF</text>
<text x="82.4" y="61.5">C111</text>
<text x="82.4" y="63.3">100pF</text>
<text x="206.6" y="61.5">R69</text>
<text x="215.9" y="61.5">33R</text>
<text x="221.4" y="61.5">C113</text>
<text x="227" y="61.5">10uF</text>
<text x="93.5" y="68.9">C114</text>
<text x="93.5" y="70.8">33pF</text>
<text x="110.2" y="68.9">MIC</text>
<text x="206.6" y="67.1">R70</text>
<text x="215.9" y="67.1">33R</text>
<text x="221.4" y="67.1">C115</text>
<text x="227" y="67.1">10uF</text>
<text x="121.3" y="74.5">C116</text>
<text x="128.7" y="74.5">104</text>
<text x="169.5" y="74.1">PJ327-A</text>
<text x="206.6" y="74.5">R71</text>
<text x="215.9" y="74.5">0R</text>
<text x="108.3" y="81.9">R72</text>
<text x="108.3" y="83.7">1.5K</text>
<text x="202.9" y="78.2">C117</text>
<text x="202.9" y="81.9">104</text>
<text x="206.6" y="83.7">R73</text>
<text x="215.9" y="83.7">33R</text>
<text x="108.3" y="94.9">R74</text>
<text x="108.3" y="96.7">1K</text>
<text x="113" y="135.7">J9</text>
<text x="179.7" y="135.7">J10</text>
<text x="102.8" y="165.3">HEADER 10x2/SM</text>
<text x="168.1" y="165.3">HEADER 10x2/SM</text>
</g>
<g font-size="1.7" fill="#004080">
<text x="107.3" y="65.4" transform="rotate(-90 107.3 65.4)">M-</text>
<text x="107.3" y="60.8" transform="rotate(-90 107.3 60.8)">M+</text>
</g>
<g font-size="1.3">
<text x="36" y="7.6">5</text>
<text x="91.7" y="7.6">4</text>
<text x="147.3" y="7.6">3</text>
<text x="202.9" y="7.6">2</text>
<text x="258.5" y="7.6">1</text>
<text x="6.8" y="31.3">D</text>
<text x="286.8" y="31.3">D</text>
<text x="6.8" y="75.3">C</text>
<text x="286.8" y="75.3">C</text>
<text x="6.8" y="119.4">B</text>
<text x="286.8" y="119.4">B</text>
<text x="6.8" y="163.4">A</text>
<text x="286.8" y="163.4">A</text>
<text x="36" y="185.6">5</text>
<text x="91.7" y="185.6">4</text>
<text x="147.3" y="185.6">3</text>
<text x="202.9" y="185.6">2</text>
<text x="258.5" y="185.6">1</text>
</g>
</svg>
